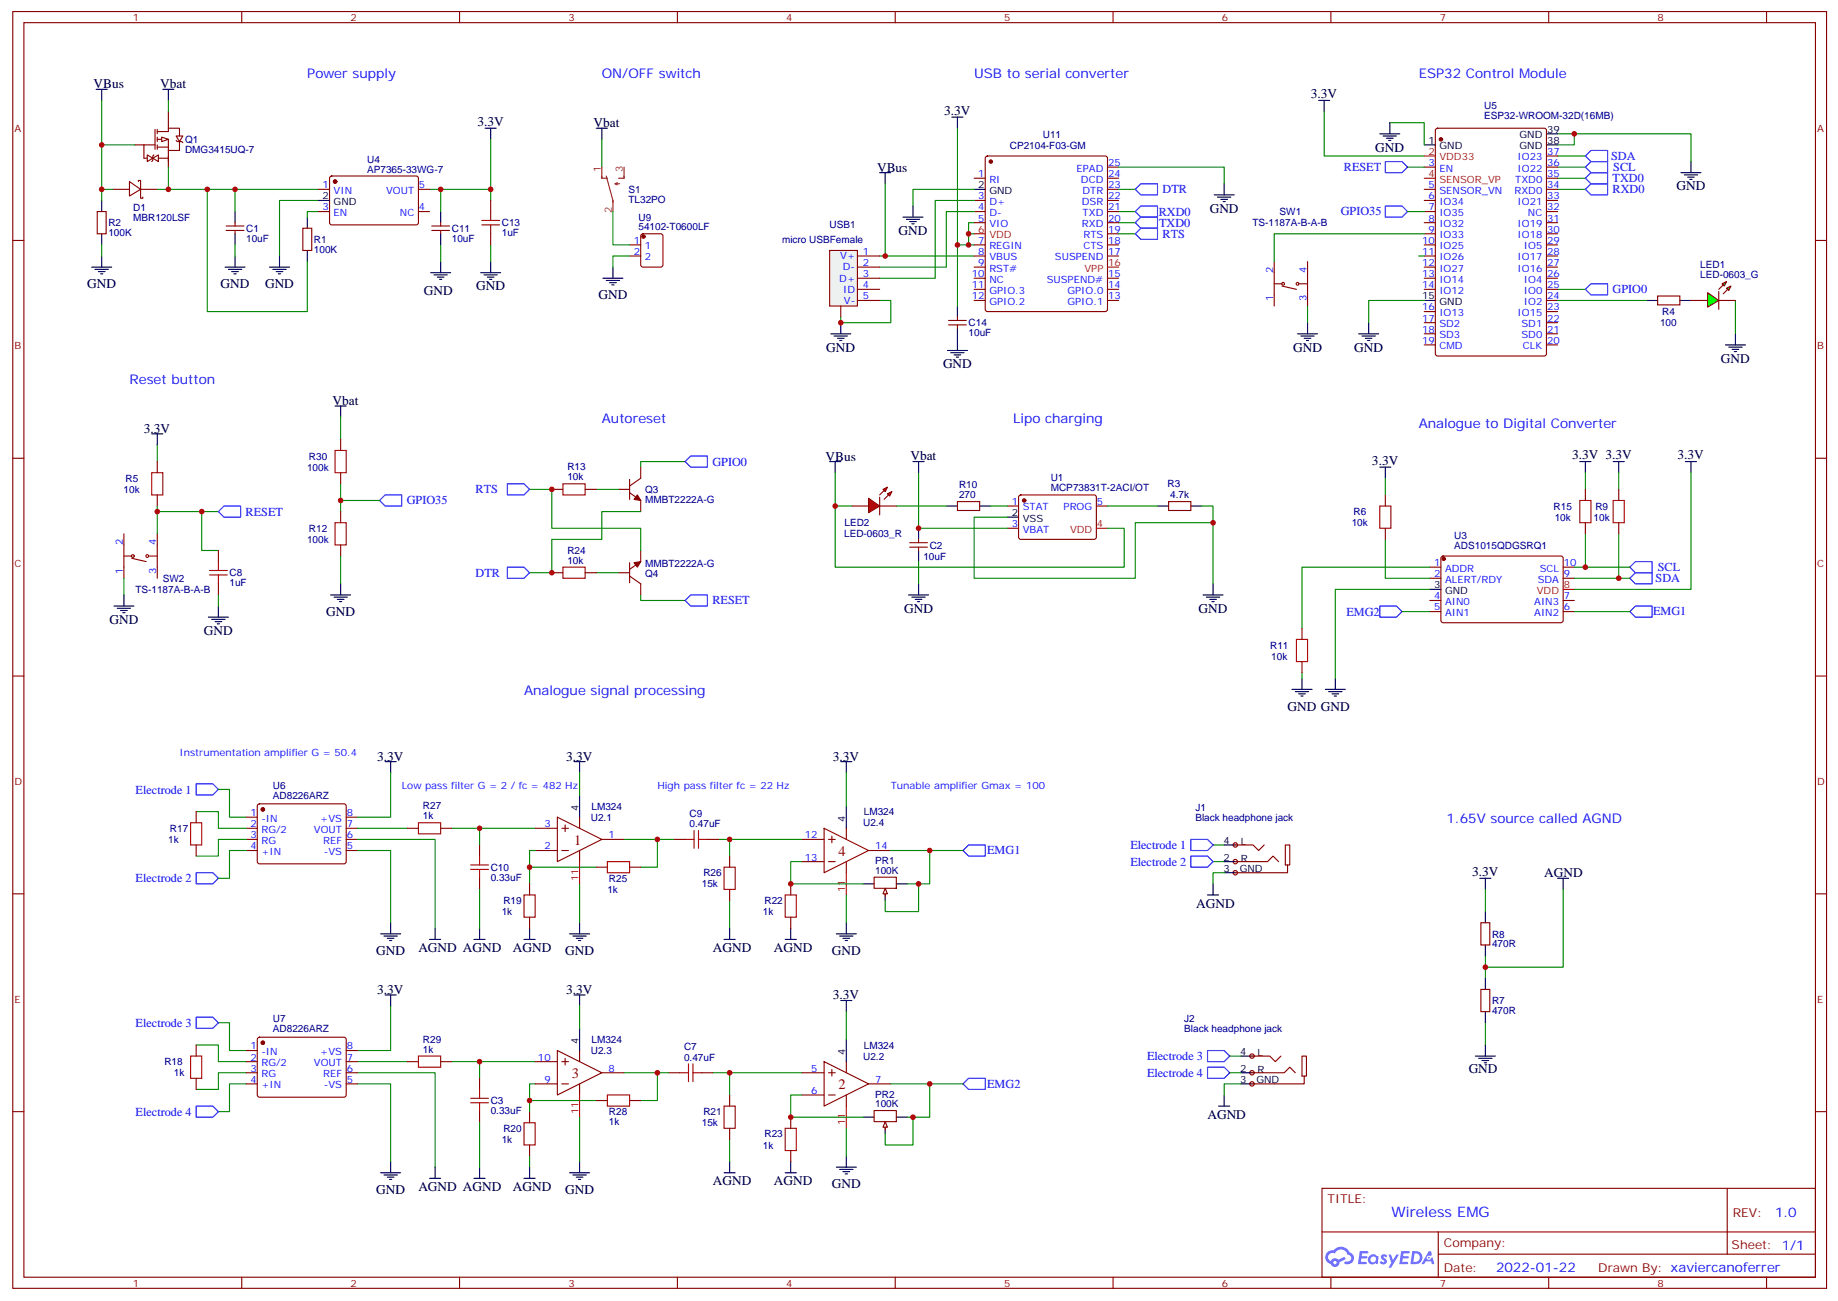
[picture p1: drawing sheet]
<svg xmlns="http://www.w3.org/2000/svg" width="583mm" height="413mm" viewBox="0 0 583 413" stroke-linecap="round" stroke-linejoin="round" font-family="sans-serif">
<g fill="none" stroke="#008700" stroke-width=".35">
<path d="M420.3 35.4v14.1h31.8M441.1 38.9h11v7.1M155.8 44.2v15.9h-19.5M303.9 40.7v37.1h3.5v-7.1h1.8M355.1 53.1h33.5v5.2M446.8 53.1h5.3M494.4 42.5h42.4v8.8M494.4 49.5h8.8M494.4 53.1h8.8M494.4 56.6h8.8M499.7 42.5v3.5h-5.3M101.1 63.6h-12.4v17.7"/>
<path d="M139.9 60.1v7.1M139.9 77.8v5.2M155.8 60.1v3.5M155.8 77.8v5.2M303.9 77.8v19.4M307.4 74.2h1.8M307.4 77.8h1.8M309.2 60.1h-19.4v5.3M309.2 63.6h-12.3v24.7h-17.7M309.2 67.2h-8.8v17.6h-21.2M355.1 60.1h5.3M355.1 70.7h5.3"/>
<path d="M355.1 67.2h5.3M355.1 74.2h5.3M494.4 60.1h8.8M279.2 95.4h3.6v7h-15.9v-1.7M279.2 81.3h30M450.3 81.3h1.8M452.1 95.4h-17.7v7M494.4 91.9h8.8"/>
</g>
<g fill="none" stroke="#870000" stroke-width=".35">
<path d="M309.2 56.6h3.5M313 49.7l.4-.2h37.4l.5 .2 .2 .5v48l-.2 .5-.5 .2h-37.4l-.5-.2-.2-.5v-48zM351.5 53.1h3.6M351.5 56.6h3.6M452.1 53.1h3.5M455.8 40.9l.5-.2h33.9l.6 .4 .1 71.2-.5 .7h-34.1l-.6-.4-.1-71.2zM490.9 53.1h3.5M490.9 56.6h3.5M490.9 49.5h3.5M137.1 73.2h5.6M137.1 71.8h5.6M139.9 70.7v1.1"/>
<path d="M139.9 73.2v1M309.2 63.6h3.5M309.2 67.2h3.5M309.2 70.7h3.5M309.2 77.8h3.5M351.5 60.1h3.6M351.5 63.6h3.6M351.5 67.2h3.6M351.5 70.7h3.6M351.5 74.2h3.6M351.5 77.8h3.6M452.1 60.1h3.5"/>
<path d="M452.1 63.6h3.5M452.1 67.2h3.5M452.1 70.7h3.5M452.1 74.2h3.5M452.1 77.8h3.5M490.9 60.1h3.5M490.9 63.6h3.5M490.9 67.2h3.5M490.9 70.7h3.5M490.9 74.2h3.5M490.9 77.8h3.5M309.2 81.3h3.5"/>
<path d="M309.2 84.8h3.5M309.2 88.3h3.5M309.2 91.9h3.5M309.2 95.4h3.5M351.5 81.3h3.6M351.5 88.3h3.6M351.5 91.9h3.6M351.5 95.4h3.6M452.1 81.3h3.5M452.1 84.8h3.5M452.1 88.3h3.5M452.1 91.9h3.5"/>
<path d="M452.1 98.9h3.5M490.9 81.3h3.5M490.9 84.8h3.5M490.9 88.3h3.5M490.9 91.9h3.5M490.9 98.9h3.5M490.9 95.4h3.5M301.1 103.2h5.6M301.1 101.7h5.6M303.9 100.7v1M303.9 103.2v1M452.1 102.4h3.5"/>
<path d="M452.1 106h3.5M452.1 109.5h3.5M490.9 102.4h3.5M490.9 106h3.5M490.9 109.5h3.5"/>
</g>
<g fill="none" stroke="#000" stroke-width=".35">
<path d="M51.7 28.4h3.5M53.4 28.4v3.5M302.2 37.2h3.5M303.9 37.2v3.5M418.6 31.9h3.5M420.3 31.9v3.5M441.1 38.9v3.6M154 40.7h3.5M155.8 40.7v3.5M279.2 54.8h3.6M281 54.8v3.5M388.6 58.3v3.6"/>
<path d="M438 42.5h6.3M439 43.2h4.3M440.1 43.9h2.1M440.8 44.6h.7M452.1 46h3.5M490.9 46h3.5M490.9 42.5h3.5M533.6 54.8h6.3M534.6 55.5h4.3M535.7 56.2h2.1M536.4 56.9h.7M536.8 51.3v3.5"/>
<path d="M139.9 67.2v3.5M139.9 74.2v3.6M286.6 68.9h6.4M287.7 69.6h4.2M288.7 70.3h2.2M289.5 71h.7M289.8 65.4v3.5M309.2 60.1h3.5M385.4 61.9h6.4M386.5 62.6h4.2M387.5 63.3h2.1M388.2 64h.7"/>
<path d="M85.5 84.8h6.4M86.6 85.5h4.2M87.7 86.2h2.1M88.4 86.9h.7M88.7 81.3v3.5M136.7 86.6h6.4M137.8 87.3h4.2M138.8 88h2.1M139.5 88.7h.7M139.9 83v3.6M152.6 86.6h6.3M153.6 87.3h4.3"/>
<path d="M154.7 88h2.1M155.4 88.7h.7M155.8 83v3.6M303.9 97.2v3.5M452.1 95.4h3.5M263.7 106h6.4M264.8 106.7h4.2M265.8 107.4h2.1M266.5 108.1h.7M266.9 102.4v3.6M300.7 111.3h6.4M301.8 112h4.2"/>
<path d="M302.9 112.7h2.1M303.6 113.4h.7M303.9 104.2v7.1M431.3 106h6.3M432.3 106.7h4.3M433.4 107.4h2.1M434.1 108.1h.7M434.4 102.4v3.6"/>
</g>
<g fill="#870000" stroke="#870000" stroke-width=".35">
<circle cx="457.4" cy="44.2" r=".53"/>
<circle cx="314.5" cy="51.3" r=".53"/>
</g>
<path d="M452.1 49.5h3.5M452.1 56.6h3.5M309.2 74.2h3.5M351.5 84.8h3.6" fill="none" stroke="#f00" stroke-width=".35"/>
<path d="M439.7 51.3h5.3l1.8 1.8-1.8 1.7h-5.3zM503.2 53.1l1.8-1.8h5.3v3.5h-5.3zM503.2 49.5l1.8-1.7h5.3v3.5h-5.3zM503.2 56.6l1.8-1.8h5.3v3.5h-5.3zM360.4 70.7l1.7-1.8h5.3v3.6h-5.3zM360.4 67.2l1.7-1.8h5.3v3.5h-5.3zM360.4 74.2l1.7-1.7h5.3v3.5h-5.3zM360.4 60.1l1.7-1.8h5.3v3.6h-5.3zM503.2 60.1l1.8-1.8h5.3v3.6h-5.3zM503.2 91.9l1.8-1.8h5.3v3.5h-5.3z" fill="none" stroke="#00f" stroke-width=".35"/>
<path d="M263.3 79.5h8.9v17.7h-8.9z" fill="#f0f0f0" stroke="#870000" stroke-width=".35"/>
<g fill="none" stroke="#870000" stroke-width=".35">
<path d="M4.1 3.7h575.7v405.3h-575.7zM7.6 7.2h568.7v398.3h-568.7zM76.7 3.7v3.5M145.9 3.7v3.5M215 3.7v3.5M284.2 3.7v3.5M353.3 3.7v3.5M422.5 3.7v3.5M491.6 3.7v3.5M560.7 3.7v3.5M4.1 76.3h3.5M576.3 76.3h3.5"/>
<path d="M266.9 97.2v3.5M272.2 81.3h7M272.2 84.8h7M272.2 88.3h7M272.2 91.9h7M272.2 95.4h7M4.1 145.5h3.5M576.3 145.5h3.5M4.1 214.6h3.5M576.3 214.6h3.5M4.1 283.8h3.5M576.3 283.8h3.5"/>
<path d="M4.1 352.9h3.5M576.3 352.9h3.5M419.6 377.3h156.7v28.2h-156.7zM548.3 377.3v20.9M419.7 391.1h156.4M456.5 398.2h119.6M456.5 391.1v14.1M76.7 405.5v3.5M145.9 405.5v3.5M215 405.5v3.5M284.2 405.5v3.5M353.3 405.5v3.5"/>
<path d="M422.5 405.5v3.5M491.6 405.5v3.5M560.7 405.5v3.5"/>
</g>
<g fill="#5487ff">
<path d="M438.6 398.4a1.22 1.22 0 0 1 1.7 .3l-.3 .6a.47 .47 0 0 0-.4-.4 .47 .47 0 0 0-.5 .2l.2 .2a1.14 1.14 0 0 1 .7 1.7 1.14 1.14 0 0 1-1.9 0l-.2-.2 .5-.5 .7 .4a.29 .29 0 0 0 .4-.2 .29 .29 0 0 0-.3-.4 1.04 1.04 0 0 1-.6-1.7z"/>
<path d="M431.6 397.2h2.4l.3 .2-.1 .5h-1.9l-.1 .9h1.5l.4 .4-.4 .3h-1.6l-.1 1.1 1.7 .1 .2 .3-.2 .3h-2.7z"/>
<path d="M444.8 397.2l2.7 .2-.2 .5h-1.8l-.1 .9h1.5l.3 .4-.4 .3h-1.5l-.2 1.1 1.7 .1 .2 .3-.2 .3h-2.6z"/>
<path d="M453.5 397.2h.7l.3 1.2-.6 .4a.69 .69 0 0 0-1 .2 .69 .69 0 0 0 .5 1 .69 .69 0 0 0 .8-.6l.5-.3 .6 2.2h-.8l-.2-.8h-1.7l-.5 .8h-.9z"/>
<path d="M440.7 398.3h.8l.6 1.8 1.1-1.8h.9l-2.5 4.2h-.9l.9-1.6z"/>
<path d="M448.3 397.2l-.6 4.1h1.4a2.11 2.11 0 0 0 2.4-2.1 2.11 2.11 0 0 0-2.5-2zM449 397.9a1.43 1.43 0 0 1 1.7 1.6 1.43 1.43 0 0 1-2.1 1.1z"/>
<path d="M434.6 398.8a1.54 1.54 0 0 0-.1 2.2 1.54 1.54 0 0 0 2.2 .1l.6 .2 .3-2.3-.6-.2a1.49 1.49 0 0 0-2.4 0zM434.9 399.8a.95 .95 0 0 1 1.9 0 .95 .95 0 0 1-1.9 0z"/>
<path d="M421.3 397.6a2.18 2.18 0 0 0 1.1 3.7 1.44 1.44 0 0 0 1.6 .9 1.44 1.44 0 0 0 1.2-1.5l2-1-.4-.7-2 .9a1.47 1.47 0 0 0-2.4 .5 1.39 1.39 0 0 1-.7-2 1.39 1.39 0 0 1 2-.4 2.12 2.12 0 0 1 2.2-1.3 2.12 2.12 0 0 1 1.9 1.7 1.14 1.14 0 0 1 1.1 1.4 1.14 1.14 0 0 1-1.7 .7 .43 .43 0 0 0-.5 .4 .43 .43 0 0 0 .4 .5 1.98 1.98 0 0 0 2.5-1.3 1.98 1.98 0 0 0-1.2-2.5 3.1 3.1 0 0 0-5.2-.7l-.9 .1zM423.2 400.9a.55 .55 0 0 1 1.1 0 .55 .55 0 0 1-1.1 0z"/>
<circle cx="453.5" cy="399.3" r=".26"/>
</g>
<g fill="none" stroke="#870000" stroke-width=".35">
<path d="M53.4 35.4v3.5M41.1 57.6l3.5 2.5-3.5 2.1zM42.9 46h6.3M43.9 57.6v-.3h.7v5.6h.7v-.3M45.7 46v4.2h1M46.7 49.2l1.8 1-1.8 1.1zM48.5 50.2l1.8-1v2.1zM48.9 49.2l-.4 .3v1.4l-.3 .4M49.2 41.1v6.3M49.9 44.2h3.5v3.6M49.9 41.8h3.5v-1.1h3.6v2.5M49.9 41.1v1.4"/>
<path d="M49.9 43.5v1.4M49.9 46v1.4M49.9 46.7h3.5M50.3 50.2h3.1M53.4 47.8v5.3M55.9 43.2h2.1l-1 1.7zM55.9 44.6l.4 .3h1.4l.3 .4M57 44.9v2.9h-3.6M30.9 67.2h2.8v7h-2.8zM35.8 60.1h5.3M44.6 60.1h5.3M71.8 73.2h5.6"/>
<path d="M71.8 71.8h5.6M74.6 70.7v1.1M74.6 73.2v1M96.1 72.5h2.9v7h-2.9zM199.8 77.8h3.6M203.6 74.4l.5-.2h5.6l.7 .5v9.4l-.4 .7h-5.9l-.7-.5v-9.4zM199.8 81.3h3.6M196.3 155.4h3.5M199.8 156.4l3.6 2.5v3.5M199.8 152.2v6.3M203.4 148.3v3.5l-3.6 2.5M303.9 159.2h7.1v2.9h-7.1z"/>
<path d="M323.6 157.3l.4-.2 23.6 .1 .4 .6-.1 13-.6 .4h-23.5l-.5-.7v-12.7zM39.3 169.5v14.1M39.3 176.5h2.5M41.8 177.2l4.6 1.1M47.4 176.5h2.5M49.9 169.5v14.1M199.8 178.6v6.4M203.4 174.8v3.5l-3.6 2.5M319.8 160.7h3.5M319.8 167.7h3.5M348 160.7h3.5M457.6 176.7l.5-.2 37.7 .1 .4 .6-.1 20.1-.6 .4-37.7-.1-.4-.6v-19.8z"/>
<path d="M196.3 181.8h3.5M199.8 182.9l3.6 2.4v3.6M453.8 180.1h3.6M453.8 183.6h3.6M453.8 190.6h3.6M453.8 194.2h3.6M496.2 180.1h3.5M496.2 183.6h3.5M496.2 190.6h3.5M496.2 194.2h3.5M78.1 259.4h3.6M81.9 255.4l.5-.2 27.1 .1 .4 .6-.1 17.9-.6 .4h-27.1l-.4-.7v-17.6z"/>
<path d="M109.9 259.4h3.5M78.1 263h3.6M78.1 266.5h3.6M78.1 270h3.6M109.9 263h3.5M109.9 266.5h3.5M109.9 270h3.5"/>
<circle cx="42.2" cy="176.5" r=".44"/>
<circle cx="46.7" cy="176.5" r=".44"/>
</g>
<g fill="none" stroke="#000" stroke-width=".35">
<path d="M30.5 28.4h3.5M32.3 28.4v3.5M189.3 40.7h3.5M191 40.7v3.5M32.3 63.6v3.6M32.3 74.2v3.6M74.6 67.2v3.5M74.6 74.2v3.6M97.5 68.9v3.6M97.5 79.5v3.5M29.1 84.8h6.4M30.2 85.5h4.2"/>
<path d="M31.2 86.2h2.1M31.9 86.9h.7M32.3 81.3v3.5M71.4 84.8h6.4M72.5 85.5h4.2M73.6 86.2h2.1M74.3 86.9h.7M74.6 81.3v3.5M191.4 88.3h6.3M192.4 89h4.3M193.5 89.7h2.1M194.2 90.5h.7"/>
<path d="M194.6 84.8v3.5M48.2 137.7h3.5M49.9 137.7v3.6M300.4 160.7h3.5M311 160.7h3.5M319.8 164.2h3.5M36.2 192.4h6.3M37.2 193.1h4.3M38.3 193.8h2.1M39 194.5h.7M39.3 188.9v3.5M66.1 195.9h6.4"/>
<path d="M67.2 196.6h4.2M68.3 197.3h2.1M69 198h.7M69.3 192.4v3.5M453.8 187.1h3.6"/>
</g>
<g fill="none" stroke="#008700" stroke-width=".35">
<path d="M32.3 31.9v28.2M191 44.2v8.9M281 58.3v23M32.3 77.8v3.5M35.8 60.1h-3.5v3.5M49.9 60.1h15.9M74.6 60.1h-8.8v38.8h31.7v-15.9M74.6 77.8v3.5M101.1 67.2h-3.6v1.7M101.1 60.1h-26.5v7.1M194.6 67.2v10.6h5.2M199.8 81.3h-5.2v3.5"/>
<path d="M49.9 141.3v5.2M168.1 155.4h7.1v12.3h28.2v7.1M189.3 155.4h7M217.5 146.5h-14.1v1.8M49.9 162.4h19.4M49.9 160.7v8.8M64 162.4v12.4h5.3M203.4 162.4h-12.4v8.8h-15.8v10.6h-7.1M39.3 183.6v5.3M189.3 181.8h7M203.4 188.9v1.7h14.1"/>
</g>
<path d="M161 153.6h5.3l1.8 1.8-1.8 1.7h-5.3zM217.5 146.5l1.8-1.7h5.2v3.5h-5.2zM71.1 160.7h5.3v3.5h-5.3l-1.8-1.8zM161 180.1h5.3l1.8 1.7-1.8 1.8h-5.3zM217.5 190.6l1.8-1.7h5.2v3.5h-5.2z" fill="none" stroke="#00f" stroke-width=".35"/>
<g fill="#870000" stroke="#870000" stroke-width=".35">
<path d="M201.3 178.6l2.1-.3-1.1 1.8z"/>
<path d="M202.3 157.1l1.1 1.8-2.1-.4z"/>
<circle cx="325.1" cy="158.9" r=".53"/>
<circle cx="458.3" cy="177.4" r=".53"/>
<circle cx="83.4" cy="257" r=".53"/>
<circle cx="204.3" cy="75.1" r=".53"/>
</g>
<path d="M348 167.7h3.5M496.2 187.1h3.5" fill="none" stroke="#f00" stroke-width=".35"/>
<path d="M191 53.1v3.5h1.8M192.4 55.9l2.2 7.7v3.6M195.3 58.3l.7 .4M195.3 58.3h1.4M196 58l-.7 .3M198.1 53.1v3.5h-1.8" fill="none" stroke="#8c2424" stroke-width=".35"/>
<path d="M51.3 43.5l2.1 .7-2.1 .7z" fill="#fff" stroke="#870000" stroke-width=".35"/>
<path d="M53.4 38.9v1.8" fill="none" stroke="#870000" stroke-width=".35"/>
<path d="M53.4 31.9v3.5M32.3 46h10.6M53.4 53.1v7" fill="none" stroke="#008700" stroke-width=".35"/>
<g fill="#f0f0f0" stroke="#870000" stroke-width=".35">
<circle cx="397.4" cy="344.1" r=".71"/>
<circle cx="397.4" cy="340.6" r=".71"/>
<circle cx="397.4" cy="335.3" r=".71"/>
</g>
<g fill="none" stroke="#000" stroke-width=".35">
<path d="M522.6 95.4h3.6M533.2 95.4h3.6M547.7 109.5h6.3M548.7 110.2h4.3M549.8 110.9h2.1M550.5 111.6h.7M550.9 106v3.5M106.4 128.9h3.5M108.1 128.9v3.5M263.3 146.5h3.6M265.1 146.5v3.6M289.8 146.5h3.5"/>
<path d="M291.6 146.5v3.6M438 148.3h3.5M439.7 148.3v3.5M501.5 146.5h3.5M503.2 146.5v3.6M512.1 146.5h3.5M513.8 146.5v3.6M535 146.5h3.5M536.8 146.5v3.6M291.6 167.7v3.5M291.6 174.8v3.5M367.4 160.7h3.5"/>
<path d="M378 160.7h3.5M105 188.9h6.3M106 189.6h4.2M107.1 190.3h2.1M107.8 191h.7M108.1 185.3v3.6M288.4 188.9h6.3M289.5 189.6h4.2M290.5 190.3h2.1M291.2 191h.7M291.6 185.3v3.6M381.9 188.9h6.3"/>
<path d="M382.9 189.6h4.3M384 190.3h2.1M384.7 191h.7M385.1 185.3v3.6M410.1 218.9h6.4M411.2 219.6h4.2M413.3 215.3v3.6M420.7 218.9h6.3M421.7 219.6h4.3M423.9 215.3v3.6M412.2 220.3h2.1M412.9 221h.7"/>
<path d="M422.8 220.3h2.1M423.5 221h.7M122.2 241.8h3.6M124 241.8v3.5M182.2 241.8h3.5M184 241.8v3.5M469.7 278.8h3.6M471.5 278.8v3.6M494.4 278.8h3.5M496.2 278.8v3.6M249.2 298.2h3.6M251 294.7v3.5"/>
<path d="M471.5 289.4v3.5M471.5 300v3.5M471.5 310.6v3.5M393.9 335.3h3.5M468.3 335.3h6.4M469.4 336h4.2M470.4 336.7h2.1M471.1 337.4h.7M471.5 321.2v3.5M471.5 331.8v3.5M393.9 340.6h3.5M393.9 344.1h3.5"/>
</g>
<path d="M526.2 94h7v2.8h-7zM370.9 159.2h7.1v2.9h-7.1zM288.7 173.7h5.7M288.7 172.3h5.7M291.6 171.2v1.1M291.6 173.7v1.1M470.1 292.9h2.8v7.1h-2.8zM470.1 314.1h2.8v7.1h-2.8zM397.4 335.3h5.6l1.8 1.7 1.8-1.7M397.4 340.6h10.2l1.8-1.8 1.8 1.8M414 341.6h-.7v-6.3h1.4v6.3h-.7v2.5h-16.6" fill="none" stroke="#870000" stroke-width=".35"/>
<g fill="none" stroke="#008700" stroke-width=".35">
<path d="M446.8 67.2h5.3M494.4 95.4h28.2M550.9 95.4v10.6M108.1 132.4v7.1M108.1 153.6v8.8M108.1 158.9h12.4M265.1 150.1v10.6h5.3M291.6 150.1v17.6h28.2M439.7 151.8v5.3M503.2 150.1v5.3M513.8 150.1v5.3M536.8 150.1v37h-37.1"/>
<path d="M108.1 176.5v8.8M265.1 160.7v19.4h91.7v-12.4h-5.3M284.5 160.7h15.9M291.6 178.3v7M314.5 160.7h5.3M319.8 164.2h-10.6v19.4h51.2v-17.7h24.7M351.5 160.7h15.9M381.5 160.7h3.6v24.6M439.7 171.2v12.4h14.1M503.2 169.5v10.6M513.8 169.5v14.1M445 194.2h8.8"/>
<path d="M453.8 187.1h-29.9v28.2M453.8 180.1h-40.5v19.4M499.7 180.1h17.6M499.7 183.6h17.6M413.3 213.6v1.7M62.3 257.7h7v5.3h8.8M69.3 250.6h3.5v8.8h5.3M124 245.3v14.1h-10.6M78.1 270h-5.3v8.8h-3.5M78.1 266.5h-8.8v5.3h-7M113.4 266.5h24.7v28.2M113.4 270h10.6v22.9"/>
<path d="M113.4 263h15.9M143.4 263h8.8v5.3M189.3 275.3h-21.2v5.3M198.1 266.5h10.6v8.8h-5.3M228.1 266.5h3.5v5.3M385.1 273.5h3.5M385.1 268.3h3.5M231.6 285.9v8.8M471.5 282.4v7M496.2 282.4v24.7h-24.7M471.5 303.5v7.1M390.3 335.3h3.6"/>
<path d="M471.5 324.7v7.1M390.3 340.6h3.6"/>
</g>
<path d="M439.7 65.4h5.3l1.8 1.8-1.8 1.7h-5.3zM120.5 158.9l1.7-1.8h5.3v3.6h-5.3zM438 192.4h5.3l1.7 1.8-1.7 1.7h-5.3zM517.3 183.6l1.8-1.8h5.3v3.5h-5.3zM517.3 180.1l1.8-1.8h5.3v3.5h-5.3zM517.3 194.2l1.8-1.8h5.3v3.5h-5.3zM62.3 248.8h5.3l1.7 1.8-1.7 1.8h-5.3zM62.3 277.1h5.3l1.7 1.7-1.7 1.8h-5.3zM378 271.8h5.3l1.8 1.7-1.8 1.8h-5.3zM378 266.5h5.3l1.8 1.8-1.8 1.7h-5.3zM383.3 333.5h5.3l1.7 1.8-1.7 1.7h-5.3zM383.3 338.8h5.3l1.7 1.8-1.7 1.7h-5.3z" fill="none" stroke="#00f" stroke-width=".35"/>
<g fill="#f0f0f0" stroke="#870000" stroke-width=".35">
<circle cx="392.1" cy="277.1" r=".71"/>
<circle cx="392.1" cy="273.5" r=".71"/>
<circle cx="392.1" cy="268.3" r=".71"/>
</g>
<path d="M388.6 268.3h3.5M388.6 273.5h3.5M388.6 277.1h3.5M273.9 280.6h3.6M281 282.4v3.5M284.5 280.6h3.5" fill="none" stroke="#000" stroke-width=".35"/>
<path d="M277.5 278.5h7v3.5h-7zM392.1 268.3h5.7l1.7 1.7 1.8-1.7M392.1 273.5h10.2l1.8-1.7 1.8 1.7M408.7 274.6h-.7v-6.3h1.4v6.3h-.7v2.5h-16.6M281 282.7v1.8" fill="none" stroke="#870000" stroke-width=".35"/>
<path d="M281 282l.7 1.8h-1.4z" fill="#f0f0f0" stroke="#870000" stroke-width=".35"/>
<path d="M288 280.6h3.6v8.8h-10.6v-3.5" fill="none" stroke="#008700" stroke-width=".35"/>
<path d="M305.7 270l1.7-1.7h5.3v3.5h-5.3zM305.7 344.1l1.7-1.8h5.3v3.6h-5.3z" fill="none" stroke="#00f" stroke-width=".35"/>
<path d="M273.9 354.7h3.6M281 356.4v3.6M284.5 354.7h3.5" fill="none" stroke="#000" stroke-width=".35"/>
<path d="M277.5 352.6h7v3.5h-7zM281 356.8v1.8" fill="none" stroke="#870000" stroke-width=".35"/>
<path d="M281 356.1l.7 1.8h-1.4z" fill="#f0f0f0" stroke="#870000" stroke-width=".35"/>
<g fill="none" stroke="#008700" stroke-width=".35">
<path d="M388.6 277.1h-3.5v3.5M152.2 282.4v12.3M124 319.4v14.1h-10.6M62.3 331.8h7v5.2h8.8M69.3 324.7h3.5v8.8h5.3M113.4 337h15.9M143.4 337h8.8v5.3M78.1 340.6h-8.8v5.3h-7M78.1 344.1h-5.3v8.8h-3.5M113.4 344.1h10.6v24.7M113.4 340.6h24.7v30M152.2 356.4v14.2"/>
<path d="M169.9 344.1h-1.8v5.3h21.2M198.1 340.6h10.6v8.8h-5.3M226.3 340.6h5.3v7M393.9 344.1h-5.3v3.5M168.1 367v3.6M231.6 361.7v7.1"/>
</g>
<g fill="none" stroke="#000" stroke-width=".35">
<path d="M184 252.4v7M266.9 241.8h3.5M268.6 241.8v3.5M268.6 255.9v7.1M120.8 296.5h6.4M121.9 297.2h4.2M122.9 297.9h2.2M123.6 298.6h.8M124 292.9v3.6M136.3 298.2h3.6M138.1 294.7v3.5M150.5 298.2h3.5"/>
<path d="M152.2 294.7v3.5M166.3 298.2h3.6M168.1 294.7v3.5M180.8 296.5h6.3M181.9 297.2h4.2M182.9 297.9h2.1M183.6 298.6h.7M184 292.9v3.6M229.8 298.2h3.6M231.6 294.7v3.5M265.5 296.5h6.3M266.5 297.2h4.3"/>
<path d="M267.6 297.9h2.1M268.3 298.6h.7M268.6 292.9v3.6M383.3 284.1h3.5M385.1 280.6v3.5M122.2 315.9h3.6M124 315.9v3.5M182.2 315.9h3.5M184 315.9v3.5M266.9 317.6h3.5M268.6 317.6v3.6M184 326.5v7"/>
<path d="M268.6 330v7M386.8 351.2h3.5M388.6 347.6v3.6M120.8 372.3h6.4M121.9 373h4.2M122.9 373.7h2.2M123.6 374.4h.8M124 368.8v3.5M136.3 374.1h3.6M138.1 370.6v3.5M150.5 374.1h3.5M152.2 370.6v3.5"/>
<path d="M166.3 374.1h3.6M168.1 370.6v3.5M180.8 372.3h6.3M181.9 373h4.2M182.9 373.7h2.1M183.6 374.4h.7M184 368.8v3.5M229.8 372.3h3.6M231.6 368.8v3.5M249.2 372.3h3.6M251 368.8v3.5M265.5 370.6h6.3"/>
<path d="M266.5 371.3h4.3M267.6 372h2.1M268.3 372.7h.7M268.6 367v3.6"/>
</g>
<path d="M62.3 322.9h5.3l1.7 1.8-1.7 1.8h-5.3zM62.3 351.2h5.3l1.7 1.7-1.7 1.8h-5.3z" fill="none" stroke="#00f" stroke-width=".35"/>
<circle cx="83.4" cy="331" r=".53" fill="#870000" stroke="#870000" stroke-width=".35"/>
<g fill="none" stroke="#870000" stroke-width=".35">
<path d="M62.3 257.7v3.5M176.9 259.4l14.1 7.1-14.1 7zM184 259.4v3.6M62.3 268.3v3.5M129.3 263h3.5M139.9 263h3.5M152.2 268.3v3.5M152.2 278.8v3.6M169.9 270h7M169.9 263h7M178.3 270h2.1M178.3 263h2.1"/>
<path d="M179.4 261.9v2.1M184 270v3.5M189.3 275.3h3.5M191 266.5h7.1M199.8 275.3h3.6M214 266.5h3.5M224.5 266.5h3.6M231.6 271.8v3.5M254.5 266.5h7.1M254.5 273.5h7.1M261.6 263l14.1 7-14.1 7.1zM263 266.5h2.1"/>
<path d="M263 273.5h2.1M264.1 265.4v2.1M268.6 263v3.5M268.6 273.5v3.6M275.7 270h7.1M168.1 280.6v3.5M168.1 291.2v3.5M231.6 282.4v3.5M251 280.6v3.5M251 291.2v3.5M62.3 331.8v3.5M78.1 333.5h3.6"/>
<path d="M78.1 337h3.6M81.9 329.5l.5-.2h27.1l.4 .7-.1 17.9-.6 .4h-27.1l-.4-.7v-17.6zM109.9 333.5h3.5M109.9 337h3.5M129.3 337h3.5M139.9 337h3.5M169.9 337h7M176.9 333.5l14.1 7.1-14.1 7zM178.3 337h2.1M179.4 336v2.1M184 333.5v3.5M261.6 337l14.1 7.1-14.1 7.1z"/>
<path d="M264.1 339.5v2.1M268.6 337v3.6M62.3 342.3v3.6M78.1 340.6h3.6M78.1 344.1h3.6M109.9 340.6h3.5M109.9 344.1h3.5M152.2 342.3v3.6M152.2 352.9v3.5M168.1 352.9v3.5M169.9 344.1h7M178.3 344.1h2.1"/>
<path d="M184 344.1v3.5M189.3 349.4h3.5M191 340.6h7.1M199.8 349.4h3.6M212.2 340.6h3.5M222.8 340.6h3.5M231.6 347.6v3.6M231.6 358.2v3.5M251 354.7v3.5M254.5 340.6h7.1M254.5 347.6h7.1M263 340.6h2.1"/>
<path d="M263 347.6h2.1M268.6 347.6v3.6M275.7 344.1h7.1M168.1 363.5v3.5M251 365.3v3.5"/>
</g>
<path d="M184 273.5v7.1M268.6 277.1v7M184 347.6v7.1M268.6 351.2v7" fill="none" stroke="#f00" stroke-width=".35"/>
<g fill="none" stroke="#a10000" stroke-width=".35">
<path d="M60.5 261.2h3.5v7.1h-3.5zM132.8 261.2h7.1v3.5h-7.1zM149.4 274.6h5.6M149.4 276h5.6M152.2 271.8v2.8M152.2 276v2.8M192.8 273.5h7v3.6h-7zM217.5 266.5h2.8M220.3 263.7v5.6M221.7 263.7v5.6M221.7 266.5h2.8M229.8 275.3h3.6v7.1h-3.6z"/>
<path d="M166.3 284.1h3.6v7.1h-3.6zM249.2 284.1h3.6v7.1h-3.6zM60.5 335.3h3.5v7h-3.5zM132.8 335.3h7.1v3.5h-7.1zM218.5 337.7v5.7M220 337.7v5.7M149.4 348.7h5.6M149.4 350.1h5.6M152.2 345.9v2.8M152.2 350.1v2.8M166.3 356.4h3.6v7.1h-3.6zM192.8 347.6h7v3.6h-7z"/>
<path d="M215.7 340.6h2.8M220 340.6h2.8M229.8 351.2h3.6v7h-3.6zM249.2 358.2h3.6v7.1h-3.6z"/>
</g>
<g fill="#f00" stroke="#870000" stroke-width=".35">
<path d="M275.7 158.2l3.5 2.5-3.5 2.1z"/>
<path d="M279.2 157.8v5.7z"/>
</g>
<g fill="#870000" stroke="#870000" stroke-width=".35">
<path d="M279.2 157.1l1.4-1.4z"/>
<path d="M280.6 158.5l1.4-1.4z"/>
</g>
<g fill="#f00" stroke="#870000" stroke-width=".35">
<path d="M280.3 155.4l1.4-.7-.7 1.4z"/>
<path d="M281.7 156.8l1.4-.7-.7 1.4z"/>
</g>
<path d="M536.8 95.4h5.2M545.6 95.4h5.3M270.4 160.7h5.3M279.2 160.7h5.3" fill="none" stroke="#870000" stroke-width=".35"/>
<g fill="#0f0" stroke="#870000" stroke-width=".35">
<path d="M548 91.5l1.5-.7-.8 1.4z"/>
<path d="M546.6 90.1l1.4-.7-.7 1.4z"/>
</g>
<g fill="#870000" stroke="#870000" stroke-width=".35">
<path d="M547 93.3l1.4-1.4z"/>
<path d="M547 90.5l-1.4 1.4z"/>
</g>
<path d="M545.6 92.6v5.6z" fill="#f00" stroke="#870000" stroke-width=".35"/>
<path d="M542 92.9l3.6 2.5-3.6 2.1z" fill="#0f0" stroke="#870000" stroke-width=".35"/>
<g fill="none" stroke="#a10000" stroke-width=".35">
<path d="M152.9 70h5.7M152.9 71.4h5.7M155.8 67.2v2.8M155.8 71.4v2.8M48.2 150.1h3.5v7h-3.5zM106.4 143h3.5v7.1h-3.5zM178.7 153.6h7v3.5h-7zM501.5 158.9h3.5v7h-3.5zM512.1 158.9h3.5v7h-3.5zM69.3 178.3v2.8M106.4 165.9h3.5v7.1h-3.5zM438 160.7h3.5v7h-3.5z"/>
<path d="M66.5 181.1h5.6M66.5 182.5h5.6M69.3 182.5v2.8M178.7 180.1h7v3.5h-7zM411.5 203h3.5v7h-3.5z"/>
</g>
<g fill="none" stroke="#870000" stroke-width=".35">
<path d="M104.8 56.1l.5-.2h27.1l.4 .7v14.4l-.7 .4-27.1-.1-.4-.6v-14.1zM101.1 60.1h3.5M101.1 67.2h3.5M132.8 60.1h3.5M132.8 67.2h3.5M155.8 63.6v3.6M155.8 74.2v3.6M404.5 83v14.2M404.5 90.1h2.4M406.9 90.8l4.6 1.1M412.6 90.1h2.4M415 83v14.2"/>
<path d="M108.1 139.5v3.5M49.9 146.5v3.6M49.9 157.1v3.6M108.1 150.1v3.5M175.2 155.4h3.5M185.7 155.4h3.6M439.7 157.1v3.6M503.2 155.4v3.5M513.8 155.4v3.5M69.3 174.8v3.5M108.1 162.4v3.5M108.1 173v3.5"/>
<path d="M439.7 167.7v3.5M503.2 165.9v3.6M513.8 165.9v3.6M69.3 185.3v3.6M175.2 181.8h3.5M185.7 181.8h3.6M413.3 199.5v3.5M413.3 210v3.6"/>
<circle cx="407.3" cy="90.1" r=".44"/>
<circle cx="411.9" cy="90.1" r=".44"/>
</g>
<g fill="none" stroke="#008700" stroke-width=".35">
<path d="M452.1 74.2h-47.6v8.8M415 97.2v5.2M69.3 188.9v3.5M499.7 194.2h17.6M184 245.3v7.1M268.6 245.3v10.6M152.2 263h17.7M169.9 270h-1.8v5.3M208.7 266.5h5.3M231.6 266.5h22.9M254.5 273.5h-3.5v7.1h22.9M282.8 270h12.3v10.6h-3.5"/>
<path d="M295.1 270h10.6M184 280.6v12.3M268.6 284.1v8.8M184 319.4v7.1M152.2 337h17.7M268.6 321.2v8.8M168.1 349.4v3.5M184 354.7v14.1M208.7 340.6h3.5M231.6 340.6h22.9M254.5 347.6h-3.5v7.1h22.9M268.6 358.2v8.8"/>
<path d="M282.8 344.1h22.9M289.8 354.7v8.8h-8.8v-3.5M295.1 344.1v10.6h-7.1"/>
</g>
<path d="M101.1 63.6h3.5M411.9 106h6.3M412.9 106.7h4.3M414 107.4h2.1M414.7 108.1h.7M415 102.4v3.6" fill="none" stroke="#000" stroke-width=".35"/>
<circle cx="106.4" cy="57.6" r=".53" fill="#870000" stroke="#870000" stroke-width=".35"/>
<g fill="#c00">
<circle cx="499.7" cy="42.5" r=".88"/>
<circle cx="266.9" cy="102.4" r=".88"/>
<circle cx="307.4" cy="74.2" r=".88"/>
<circle cx="303.9" cy="77.8" r=".88"/>
<circle cx="307.4" cy="77.8" r=".88"/>
<circle cx="64" cy="162.4" r=".88"/>
<circle cx="49.9" cy="162.4" r=".88"/>
<circle cx="74.6" cy="60.1" r=".88"/>
<circle cx="281" cy="81.3" r=".88"/>
<circle cx="65.8" cy="60.1" r=".88"/>
<circle cx="32.3" cy="60.1" r=".88"/>
<circle cx="32.3" cy="46" r=".88"/>
<circle cx="53.4" cy="60.1" r=".88"/>
<circle cx="385.1" cy="165.9" r=".88"/>
<circle cx="108.1" cy="158.9" r=".88"/>
<circle cx="471.5" cy="307.1" r=".88"/>
<circle cx="503.2" cy="180.1" r=".88"/>
<circle cx="513.8" cy="183.6" r=".88"/>
<circle cx="175.2" cy="181.8" r=".88"/>
<circle cx="175.2" cy="155.4" r=".88"/>
<circle cx="168.1" cy="275.3" r=".88"/>
<circle cx="152.2" cy="263" r=".88"/>
<circle cx="208.7" cy="266.5" r=".88"/>
<circle cx="291.6" cy="280.6" r=".88"/>
<circle cx="152.2" cy="337" r=".88"/>
<circle cx="168.1" cy="349.4" r=".88"/>
<circle cx="208.7" cy="340.6" r=".88"/>
<circle cx="231.6" cy="266.5" r=".88"/>
<circle cx="251" cy="280.6" r=".88"/>
<circle cx="295.1" cy="270" r=".88"/>
<circle cx="231.6" cy="340.6" r=".88"/>
<circle cx="251" cy="354.7" r=".88"/>
<circle cx="295.1" cy="344.1" r=".88"/>
<circle cx="289.8" cy="354.7" r=".88"/>
<circle cx="265.1" cy="160.7" r=".88"/>
<circle cx="291.6" cy="167.7" r=".88"/>
<circle cx="139.9" cy="60.1" r=".88"/>
<circle cx="155.8" cy="60.1" r=".88"/>
</g>
<g font-size="4.6" fill="#800">
<text x="182.2" y="268.3">1</text>
<text x="266.2" y="271.8">4</text>
<text x="181.5" y="342.3">3</text>
<text x="266.2" y="345.9">2</text>
</g>
<text font-size="4.6" fill="#00f" x="441.7" y="386.3">Wireless EMG</text>
<g font-size="4.2">
<text x="29.7" y="28">VBus</text>
<text x="50.9" y="28">Vbat</text>
<text x="416.1" y="31.2">3.3V</text>
<text x="151.5" y="40">3.3V</text>
<text x="188.4" y="40.4">Vbat</text>
<text x="299.7" y="36.5">3.3V</text>
<text x="436.6" y="48.1">GND</text>
<text x="278.4" y="54.5">VBus</text>
<text x="532.2" y="60.5">GND</text>
<text x="384" y="67.5">GND</text>
<text x="285.2" y="74.6">GND</text>
<text x="27.7" y="91.5">GND</text>
<text x="70" y="91.5">GND</text>
<text x="84.1" y="91.5">GND</text>
<text x="134.6" y="93.6">GND</text>
<text x="151.2" y="92.2">GND</text>
<text x="190" y="95.1">GND</text>
<text x="262.3" y="111.6">GND</text>
<text x="410.5" y="111.6">GND</text>
<text x="429.9" y="111.6">GND</text>
<text x="299.3" y="116.9">GND</text>
<text x="546.3" y="115.1">GND</text>
<text x="105.5" y="128.6">Vbat</text>
<text x="45.7" y="137.4">3.3V</text>
<text x="262.1" y="146.3">VBus</text>
<text x="289" y="146.2">Vbat</text>
<text x="435.5" y="147.6">3.3V</text>
<text x="499" y="145.8">3.3V 3.3V</text>
<text x="532.5" y="145.8">3.3V</text>
<text x="103.5" y="195.6">GND</text>
<text x="287" y="194.5">GND</text>
<text x="380.5" y="194.5">GND</text>
<text x="34.7" y="198">GND</text>
<text x="64.7" y="201.6">GND</text>
<text x="408.7" y="225.6">GND GND</text>
<text x="119.8" y="241.5">3.3V</text>
<text x="179.7" y="241.5">3.3V</text>
<text x="264.4" y="241.5">3.3V</text>
<text x="467.3" y="278.1">3.3V</text>
<text x="490.2" y="278.5">AGND</text>
<text x="379.7" y="288.1">AGND</text>
<text x="119.4" y="303.2">GND</text>
<text x="132.8" y="302.2">AGND AGND</text>
<text x="162.8" y="302.2">AGND</text>
<text x="179.4" y="303.2">GND</text>
<text x="226.3" y="302.2">AGND</text>
<text x="245.7" y="302.2">AGND</text>
<text x="264.1" y="303.2">GND</text>
<text x="119.8" y="315.5">3.3V</text>
<text x="179.7" y="315.5">3.3V</text>
<text x="264.4" y="317.3">3.3V</text>
<text x="466.2" y="340.6">GND</text>
<text x="383.3" y="355.2">AGND</text>
<text x="226.3" y="376.3">AGND</text>
<text x="245.7" y="376.3">AGND</text>
<text x="264.1" y="377.3">GND</text>
<text x="119.4" y="379.1">GND</text>
<text x="132.8" y="378.1">AGND AGND</text>
<text x="162.8" y="378.1">AGND</text>
<text x="179.4" y="379.1">GND</text>
</g>
<g font-size="4.2" fill="#00f">
<text x="97.5" y="24.8">Power supply</text>
<text x="191" y="24.8">ON/OFF switch</text>
<text x="309.2" y="24.8">USB to serial converter</text>
<text x="450.3" y="24.8">ESP32 Control Module</text>
<text x="41.1" y="121.8">Reset button</text>
<text x="191" y="134.2">Autoreset</text>
<text x="321.6" y="134.2">Lipo charging</text>
<text x="450.3" y="136">Analogue to Digital Converter</text>
<text x="166.3" y="220.6">Analogue signal processing</text>
<text x="459.1" y="261.2">1.65V source called AGND</text>
<text x="563.4" y="386.5">1.0</text>
<text x="474.9" y="403.9">2022-01-22</text>
</g>
<g font-size="3.9" fill="#00f">
<text x="511.4" y="50.9">SDA</text>
<text x="426.6" y="54.4">RESET</text>
<text x="511.9" y="57.8">TXD0</text>
<text x="512.1" y="54.4">SCL</text>
<text x="369" y="61.4">DTR</text>
<text x="511.9" y="61.4">RXD0</text>
<text x="367.8" y="68.4">RXD0</text>
<text x="367.9" y="72">TXD0</text>
<text x="425.6" y="68.4">GPIO35</text>
<text x="369" y="75.5">RTS</text>
<text x="511.9" y="93.1">GPIO0</text>
<text x="226.1" y="147.8">GPIO0</text>
<text x="129.1" y="160.2">GPIO35</text>
<text x="150.9" y="156.7">RTS</text>
<text x="78" y="163.7">RESET</text>
<text x="150.9" y="183.1">DTR</text>
<text x="525.5" y="184.9">SDA</text>
<text x="526.2" y="181.4">SCL</text>
<text x="226.1" y="191.9">RESET</text>
<text x="427.4" y="195.5">EMG2</text>
<text x="524.7" y="195.4">EMG1</text>
<text x="43.1" y="251.9">Electrode 1</text>
<text x="358.8" y="269.6">Electrode 1</text>
<text x="313.4" y="271.2">EMG1</text>
<text x="358.8" y="274.9">Electrode 2</text>
<text x="43.1" y="280.1">Electrode 2</text>
<text x="43.1" y="326">Electrode 3</text>
<text x="364.1" y="336.6">Electrode 3</text>
<text x="364.1" y="341.9">Electrode 4</text>
<text x="313.4" y="345.3">EMG2</text>
<text x="43.1" y="354.2">Electrode 4</text>
</g>
<g font-size="3.9" fill="#800">
<text x="421.4" y="381.8">TITLE:</text>
<text x="550" y="386.5">REV:</text>
<text x="458.3" y="396">Company:</text>
<text x="549.7" y="396.7">Sheet: 1/1</text>
<text x="458.3" y="403.7">Date:</text>
<text x="507.3" y="403.8">Drawn By: xaviercanoferrer</text>
</g>
<g font-size="3.2" fill="#800">
<text x="42.2" y="6.7">1</text>
<text x="111.3" y="6.7">2</text>
<text x="180.4" y="6.7">3</text>
<text x="249.6" y="6.7">4</text>
<text x="318.7" y="6.7">5</text>
<text x="387.9" y="6.7">6</text>
<text x="457" y="6.7">7</text>
<text x="526.2" y="6.7">8</text>
<text x="4.6" y="41.8">A</text>
<text x="576.8" y="41.8">A</text>
<text x="4.6" y="110.9">B</text>
<text x="576.8" y="110.9">B</text>
<text x="4.6" y="180.1">C</text>
<text x="576.8" y="180.1">C</text>
<text x="4.6" y="249.2">D</text>
<text x="576.8" y="249.2">D</text>
<text x="4.6" y="318.3">E</text>
<text x="576.8" y="318.3">E</text>
<text x="42.2" y="408.5">1</text>
<text x="111.3" y="408.5">2</text>
<text x="180.4" y="408.5">3</text>
<text x="249.6" y="408.5">4</text>
<text x="318.7" y="408.5">5</text>
<text x="387.9" y="408.5">6</text>
<text x="457" y="408.5">7</text>
<text x="526.2" y="408.5">8</text>
</g>
<g font-size="3.2" fill="#000080">
<text x="471.1" y="34.6">U5</text>
<text x="471.1" y="37.8">ESP32-WROOM-32D(16MB)</text>
<text x="58.7" y="45.5">Q1</text>
<text x="320.5" y="47.4">CP2104-F03-GM</text>
<text x="331" y="43.7">U11</text>
<text x="58.7" y="48.5">DMG3415UQ-7</text>
<text x="116.5" y="51.8">U4</text>
<text x="116.5" y="54.8">AP7365-33WG-7</text>
<text x="199.5" y="64.4">TL32PO</text>
<text x="199.5" y="61.2">S1</text>
<text x="34.4" y="71.9">R2</text>
<text x="42.3" y="70.1">MBR120LSF</text>
<text x="42.3" y="67.1">D1</text>
<text x="159.3" y="71.9">C13</text>
<text x="202.7" y="70">U9</text>
<text x="397.5" y="71.9">TS-1187A-B-A-B</text>
<text x="406.2" y="68.4">SW1</text>
<text x="34.4" y="75">100K</text>
<text x="78.1" y="76.8">10uF</text>
<text x="78.1" y="73.6">C1</text>
<text x="99.7" y="77.2">R1</text>
<text x="143.4" y="76.8">10uF</text>
<text x="143.4" y="73.6">C11</text>
<text x="159.3" y="75">1uF</text>
<text x="202.7" y="73.1">54102-T0600LF</text>
<text x="248.2" y="77.1">micro USBFemale</text>
<text x="263.3" y="72.5">USB1</text>
<text x="99.7" y="80.3">100K</text>
<text x="539.7" y="88.3">LED-0603_G</text>
<text x="539.7" y="85.2">LED1</text>
<text x="527.6" y="100.1">R4</text>
<text x="307.4" y="106.8">10uF</text>
<text x="307.4" y="103.6">C14</text>
<text x="527" y="103.6">100</text>
<text x="97.5" y="149.5">100k</text>
<text x="98.1" y="145.9">R30</text>
<text x="180.1" y="149.4">R13</text>
<text x="39.8" y="153">R5</text>
<text x="180.1" y="152.5">10k</text>
<text x="304.4" y="155">R10</text>
<text x="333.5" y="155.9">MCP73831T-2ACI/OT</text>
<text x="333.5" y="152.6">U1</text>
<text x="370.6" y="154.7">R3</text>
<text x="39.3" y="156.5">10k</text>
<text x="204.8" y="159.7">MMBT2222A-G</text>
<text x="204.8" y="156.5">Q3</text>
<text x="304.4" y="158.2">270</text>
<text x="371.5" y="158.2">4.7k</text>
<text x="493.1" y="161.8">R15</text>
<text x="506.4" y="161.8">R9</text>
<text x="268.1" y="167.1">LED2</text>
<text x="429.1" y="167.1">10k</text>
<text x="429.7" y="163.6">R6</text>
<text x="493.5" y="165.3">10k</text>
<text x="505.8" y="165.3">10k</text>
<text x="97.5" y="172.4">100k</text>
<text x="98.1" y="168.9">R12</text>
<text x="267.9" y="170.6">LED-0603_R</text>
<text x="461.6" y="171">U3</text>
<text x="180.1" y="179">10k</text>
<text x="180.1" y="175.8">R24</text>
<text x="204.8" y="179.9">MMBT2222A-G</text>
<text x="293.1" y="177.7">10uF</text>
<text x="295.1" y="174.1">C2</text>
<text x="461.6" y="174.2">ADS1015QDGSRQ1</text>
<text x="51.6" y="184.7">SW2</text>
<text x="72.9" y="183">C8</text>
<text x="204.8" y="183.1">Q4</text>
<text x="43" y="188.3">TS-1187A-B-A-B</text>
<text x="72.8" y="186.2">1uF</text>
<text x="403.2" y="205.9">R11</text>
<text x="403.5" y="209.4">10k</text>
<text x="86.6" y="250.4">U6</text>
<text x="86.6" y="253.6">AD8226ARZ</text>
<text x="134.2" y="257">R27</text>
<text x="187.8" y="257.1">LM324</text>
<text x="379.5" y="257.6">J1</text>
<text x="134.2" y="260.1">1k</text>
<text x="187.6" y="260.6">U2.1</text>
<text x="218.9" y="262.6">0.47uF</text>
<text x="218.9" y="259.4">C9</text>
<text x="274" y="262.4">U2.4</text>
<text x="274.2" y="258.8">LM324</text>
<text x="379.5" y="260.6">Black headphone jack</text>
<text x="53.4" y="267.6">1k</text>
<text x="53.9" y="264.1">R17</text>
<text x="277.8" y="274.3">PR1</text>
<text x="155.8" y="279.6">0.33uF</text>
<text x="155.8" y="276.5">C10</text>
<text x="193.3" y="280">R25</text>
<text x="222.8" y="281.7">15k</text>
<text x="223.3" y="278.2">R26</text>
<text x="277.8" y="277.4">100K</text>
<text x="159.8" y="287">R19</text>
<text x="192.8" y="283.5">1k</text>
<text x="242.7" y="287">R22</text>
<text x="159.3" y="290.6">1k</text>
<text x="242.2" y="290.6">1k</text>
<text x="473.6" y="297.7">R8</text>
<text x="473.6" y="300.8">470R</text>
<text x="473.6" y="321.9">470R</text>
<text x="473.6" y="318.8">R7</text>
<text x="86.6" y="327.7">AD8226ARZ</text>
<text x="86.6" y="324.5">U7</text>
<text x="375.9" y="327.7">Black headphone jack</text>
<text x="375.9" y="324.6">J2</text>
<text x="134.2" y="334.2">1k</text>
<text x="134.2" y="331">R29</text>
<text x="187.5" y="334.7">U2.3</text>
<text x="187.8" y="331.1">LM324</text>
<text x="217.1" y="333.5">C7</text>
<text x="274.2" y="332.9">LM324</text>
<text x="52.2" y="338.2">R18</text>
<text x="55.2" y="341.7">1k</text>
<text x="217.1" y="336.7">0.47uF</text>
<text x="274" y="336.4">U2.2</text>
<text x="155.8" y="353.7">0.33uF</text>
<text x="155.8" y="350.5">C3</text>
<text x="277.8" y="351.5">100K</text>
<text x="277.8" y="348.4">PR2</text>
<text x="159.8" y="359.4">R20</text>
<text x="193.3" y="357.2">1k</text>
<text x="193.3" y="354.1">R28</text>
<text x="222.8" y="357.6">15k</text>
<text x="223.3" y="354.1">R21</text>
<text x="159.3" y="362.9">1k</text>
<text x="242.2" y="364.7">1k</text>
<text x="242.7" y="361.1">R23</text>
</g>
<g font-size="3.2">
<text x="453.4" y="45.6">1</text>
<text x="456.9" y="47.4">GND</text>
<text x="482.3" y="47.4">GND</text>
<text x="482.3" y="43.9">GND</text>
<text x="491.1" y="45.6">38</text>
<text x="491.1" y="42.1">39</text>
<text x="310.5" y="59.8">2</text>
<text x="102.4" y="63.3">2</text>
<text x="105.9" y="65.1">GND</text>
<text x="314" y="61.5">GND</text>
<text x="451.4" y="95">15</text>
<text x="456.9" y="96.8">GND</text>
<text x="321.1" y="163.8">2</text>
<text x="324.6" y="165.6">VSS</text>
<text x="455.2" y="186.8">3</text>
<text x="458.7" y="188.5">GND</text>
<text x="183.6" y="257.3" transform="rotate(-90 183.6 257.3)">4</text>
<text x="268.3" y="260.8" transform="rotate(-90 268.3 260.8)">4</text>
<text x="388.3" y="267.9">4</text>
<text x="393.9" y="268.3">L</text>
<text x="388.3" y="273.2">2</text>
<text x="393.9" y="273.5">R</text>
<text x="388.3" y="276.7">3</text>
<text x="393.5" y="276.7">GND</text>
<text x="183.6" y="331.4" transform="rotate(-90 183.6 331.4)">4</text>
<text x="268.3" y="334.9" transform="rotate(-90 268.3 334.9)">4</text>
<text x="393.6" y="334.9">4</text>
<text x="399.2" y="335.3">L</text>
<text x="393.6" y="340.2">2</text>
<text x="399.2" y="340.6">R</text>
<text x="393.6" y="343.7">3</text>
<text x="398.8" y="343.7">GND</text>
</g>
<g font-size="3.2" fill="#00f">
<text x="351.7" y="52.7">25</text>
<text x="453.4" y="52.7">3</text>
<text x="481.7" y="50.9">IO23</text>
<text x="491.1" y="52.7">36</text>
<text x="491.1" y="49.2">37</text>
<text x="102.4" y="59.8">1</text>
<text x="133" y="59.8">5</text>
<text x="310.5" y="56.2">1</text>
<text x="314" y="58">RI</text>
<text x="341.7" y="54.5">EPAD</text>
<text x="343.1" y="58">DCD</text>
<text x="351.7" y="59.8">23</text>
<text x="351.7" y="56.2">24</text>
<text x="453.4" y="59.8">5</text>
<text x="456.9" y="54.5">EN</text>
<text x="481" y="58">TXD0</text>
<text x="481.7" y="54.5">IO22</text>
<text x="491.1" y="59.8">34</text>
<text x="491.1" y="56.2">35</text>
<text x="105.9" y="61.5">VIN</text>
<text x="122.6" y="61.5">VOUT</text>
<text x="310.5" y="63.3">3</text>
<text x="314" y="65.1">D+</text>
<text x="343.4" y="65.1">DSR</text>
<text x="343.6" y="61.5">DTR</text>
<text x="351.7" y="63.3">22</text>
<text x="453.4" y="63.3">6</text>
<text x="456.9" y="61.5">SENSOR_VN</text>
<text x="456.9" y="65.1">IO34</text>
<text x="480.7" y="61.5">RXD0</text>
<text x="481.7" y="65.1">IO21</text>
<text x="491.1" y="63.3">33</text>
<text x="102.4" y="66.8">3</text>
<text x="105.9" y="68.6">EN</text>
<text x="126.9" y="68.6">NC</text>
<text x="133" y="66.8">4</text>
<text x="310.5" y="66.8">4</text>
<text x="310.5" y="70.3">5</text>
<text x="314" y="68.6">D-</text>
<text x="343.7" y="68.6">TXD</text>
<text x="351.7" y="70.3">20</text>
<text x="351.7" y="66.8">21</text>
<text x="453.4" y="66.8">7</text>
<text x="453.4" y="70.3">8</text>
<text x="456.9" y="68.6">IO35</text>
<text x="485" y="68.6">NC</text>
<text x="491.1" y="70.3">31</text>
<text x="491.1" y="66.8">32</text>
<text x="201.2" y="77.4">1</text>
<text x="310.5" y="77.4">7</text>
<text x="314" y="72.1">VIO</text>
<text x="343.4" y="72.1">RXD</text>
<text x="343.9" y="75.6">RTS</text>
<text x="351.7" y="77.4">18</text>
<text x="351.7" y="73.9">19</text>
<text x="451.4" y="77.4">10</text>
<text x="453.4" y="73.9">9</text>
<text x="456.9" y="72.1">IO32</text>
<text x="456.9" y="75.6">IO33</text>
<text x="481.7" y="75.6">IO18</text>
<text x="481.7" y="72.1">IO19</text>
<text x="491.1" y="77.4">29</text>
<text x="491.1" y="73.9">30</text>
<text x="201.2" y="80.9">2</text>
<text x="204.7" y="79.2">1</text>
<text x="204.7" y="82.7">2</text>
<text x="266.7" y="82.3">V+</text>
<text x="273.9" y="80.9">1</text>
<text x="310.5" y="80.9">8</text>
<text x="314" y="79.2">REGIN</text>
<text x="314" y="82.7">VBUS</text>
<text x="334.8" y="82.7">SUSPEND</text>
<text x="343.9" y="79.2">CTS</text>
<text x="351.7" y="80.9">17</text>
<text x="451.4" y="80.9">11</text>
<text x="456.9" y="79.2">IO25</text>
<text x="456.9" y="82.7">IO26</text>
<text x="481.7" y="82.7">IO17</text>
<text x="483.7" y="79.2">IO5</text>
<text x="491.1" y="80.9">28</text>
<text x="266.4" y="89.4">D+</text>
<text x="267.6" y="85.9">D-</text>
<text x="273.9" y="84.5">2</text>
<text x="273.9" y="88">3</text>
<text x="308.5" y="88">10</text>
<text x="310.5" y="84.5">9</text>
<text x="314" y="86.2">RST#</text>
<text x="314" y="89.7">NC</text>
<text x="332.2" y="89.7">SUSPEND#</text>
<text x="351.7" y="88">15</text>
<text x="404.1" y="86.6" transform="rotate(-90 404.1 86.6)">2</text>
<text x="414.7" y="86.6" transform="rotate(-90 414.7 86.6)">4</text>
<text x="451.4" y="84.5">12</text>
<text x="451.4" y="88">13</text>
<text x="456.9" y="86.2">IO27</text>
<text x="456.9" y="89.7">IO14</text>
<text x="481.7" y="86.2">IO16</text>
<text x="483.7" y="89.7">IO4</text>
<text x="491.1" y="88">26</text>
<text x="491.1" y="84.5">27</text>
<text x="267.7" y="92.9">ID</text>
<text x="273.9" y="91.5">4</text>
<text x="273.9" y="95">5</text>
<text x="308.5" y="91.5">11</text>
<text x="308.5" y="95">12</text>
<text x="314" y="93.3">GPIO.3</text>
<text x="338.9" y="93.3">GPIO.0</text>
<text x="351.7" y="95">13</text>
<text x="351.7" y="91.5">14</text>
<text x="404.1" y="95.6" transform="rotate(-90 404.1 95.6)">1</text>
<text x="414.7" y="95.6" transform="rotate(-90 414.7 95.6)">3</text>
<text x="451.4" y="91.5">14</text>
<text x="456.9" y="93.3">IO12</text>
<text x="483.7" y="93.3">IO0</text>
<text x="491.1" y="95">24</text>
<text x="491.1" y="91.5">25</text>
<text x="267.9" y="96.4">V-</text>
<text x="314" y="96.8">GPIO.2</text>
<text x="338.9" y="96.8">GPIO.1</text>
<text x="451.4" y="98.6">16</text>
<text x="456.9" y="100.3">IO13</text>
<text x="481.7" y="100.3">IO15</text>
<text x="483.7" y="96.8">IO2</text>
<text x="491.1" y="98.6">23</text>
<text x="451.4" y="102.1">17</text>
<text x="451.4" y="105.6">18</text>
<text x="456.9" y="103.9">SD2</text>
<text x="456.9" y="107.4">SD3</text>
<text x="483" y="107.4">SD0</text>
<text x="483" y="103.9">SD1</text>
<text x="491.1" y="105.6">21</text>
<text x="491.1" y="102.1">22</text>
<text x="451.4" y="109.1">19</text>
<text x="456.9" y="110.9">CMD</text>
<text x="483.4" y="110.9">CLK</text>
<text x="491.1" y="109.1">20</text>
<text x="321.1" y="160.3">1</text>
<text x="348.2" y="160.3">5</text>
<text x="321.1" y="167.4">3</text>
<text x="324.6" y="162.1">STAT</text>
<text x="337.6" y="162.1">PROG</text>
<text x="39" y="173" transform="rotate(-90 39 173)">2</text>
<text x="49.6" y="173" transform="rotate(-90 49.6 173)">4</text>
<text x="324.6" y="169.1">VBAT</text>
<text x="455.2" y="179.7">1</text>
<text x="496.4" y="179.7">10</text>
<text x="39" y="182.1" transform="rotate(-90 39 182.1)">1</text>
<text x="49.6" y="182.1" transform="rotate(-90 49.6 182.1)">3</text>
<text x="455.2" y="183.2">2</text>
<text x="458.7" y="181.5">ADDR</text>
<text x="458.7" y="185">ALERT/RDY</text>
<text x="488.1" y="185">SDA</text>
<text x="488.7" y="181.5">SCL</text>
<text x="496.4" y="183.2">9</text>
<text x="455.2" y="190.3">4</text>
<text x="496.4" y="190.3">7</text>
<text x="455.2" y="193.8">5</text>
<text x="458.7" y="192.1">AIN0</text>
<text x="458.7" y="195.6">AIN1</text>
<text x="487" y="195.6">AIN2</text>
<text x="487" y="192.1">AIN3</text>
<text x="496.4" y="193.8">6</text>
<text x="57" y="240">Instrumentation amplifier G = 50.4</text>
<text x="127.5" y="250.6">Low pass filter G = 2 / fc = 482 Hz</text>
<text x="208.7" y="250.6">High pass filter fc = 22 Hz</text>
<text x="282.8" y="250.6">Tunable amplifier Gmax = 100</text>
<text x="79.5" y="259.1">1</text>
<text x="79.5" y="262.6">2</text>
<text x="83" y="260.8">-IN</text>
<text x="101.6" y="260.8">+VS</text>
<text x="110.1" y="262.6">7</text>
<text x="110.1" y="259.1">8</text>
<text x="172.8" y="262.6">3</text>
<text x="79.5" y="266.1">3</text>
<text x="79.5" y="269.7">4</text>
<text x="83" y="264.4">RG/2</text>
<text x="83" y="267.9">RG</text>
<text x="99.6" y="264.4">VOUT</text>
<text x="102.5" y="267.9">REF</text>
<text x="110.1" y="269.7">5</text>
<text x="110.1" y="266.1">6</text>
<text x="172.8" y="269.7">2</text>
<text x="193.1" y="266.1">1</text>
<text x="255.4" y="266.1">12</text>
<text x="277.8" y="269.7">14</text>
<text x="83" y="271.4">+IN</text>
<text x="102.8" y="271.4">-VS</text>
<text x="255.4" y="273.2">13</text>
<text x="79.5" y="333.2">1</text>
<text x="83" y="334.9">-IN</text>
<text x="101.6" y="334.9">+VS</text>
<text x="110.1" y="333.2">8</text>
<text x="79.5" y="336.7">2</text>
<text x="79.5" y="340.2">3</text>
<text x="83" y="338.5">RG/2</text>
<text x="83" y="342">RG</text>
<text x="99.6" y="338.5">VOUT</text>
<text x="102.5" y="342">REF</text>
<text x="110.1" y="340.2">6</text>
<text x="110.1" y="336.7">7</text>
<text x="170.8" y="336.7">10</text>
<text x="193.1" y="340.2">8</text>
<text x="257.5" y="340.2">5</text>
<text x="79.5" y="343.7">4</text>
<text x="83" y="345.5">+IN</text>
<text x="102.8" y="345.5">-VS</text>
<text x="110.1" y="343.7">5</text>
<text x="172.8" y="343.7">9</text>
<text x="257.5" y="347.3">6</text>
<text x="277.8" y="343.7">7</text>
</g>
<g font-size="3.2" fill="#f00">
<text x="453.4" y="49.2">2</text>
<text x="456.9" y="50.9">VDD33</text>
<text x="453.4" y="56.2">4</text>
<text x="456.9" y="58">SENSOR_VP</text>
<text x="310.5" y="73.9">6</text>
<text x="314" y="75.6">VDD</text>
<text x="344.2" y="86.2">VPP</text>
<text x="351.7" y="84.5">16</text>
<text x="348.2" y="167.4">4</text>
<text x="339.7" y="169.1">VDD</text>
<text x="487.8" y="188.5">VDD</text>
<text x="496.4" y="186.8">8</text>
<text x="183.6" y="279.7" transform="rotate(-90 183.6 279.7)">11</text>
<text x="268.3" y="283.2" transform="rotate(-90 268.3 283.2)">11</text>
<text x="183.6" y="353.8" transform="rotate(-90 183.6 353.8)">11</text>
<text x="268.3" y="357.3" transform="rotate(-90 268.3 357.3)">11</text>
</g>
<g font-size="3.2" fill="#8d2323">
<text x="190.7" y="54.5" transform="rotate(-90 190.7 54.5)">1</text>
<text x="197.7" y="54.5" transform="rotate(-90 197.7 54.5)">3</text>
<text x="194.2" y="67.8" transform="rotate(-90 194.2 67.8)">2</text>
</g>
</svg>
